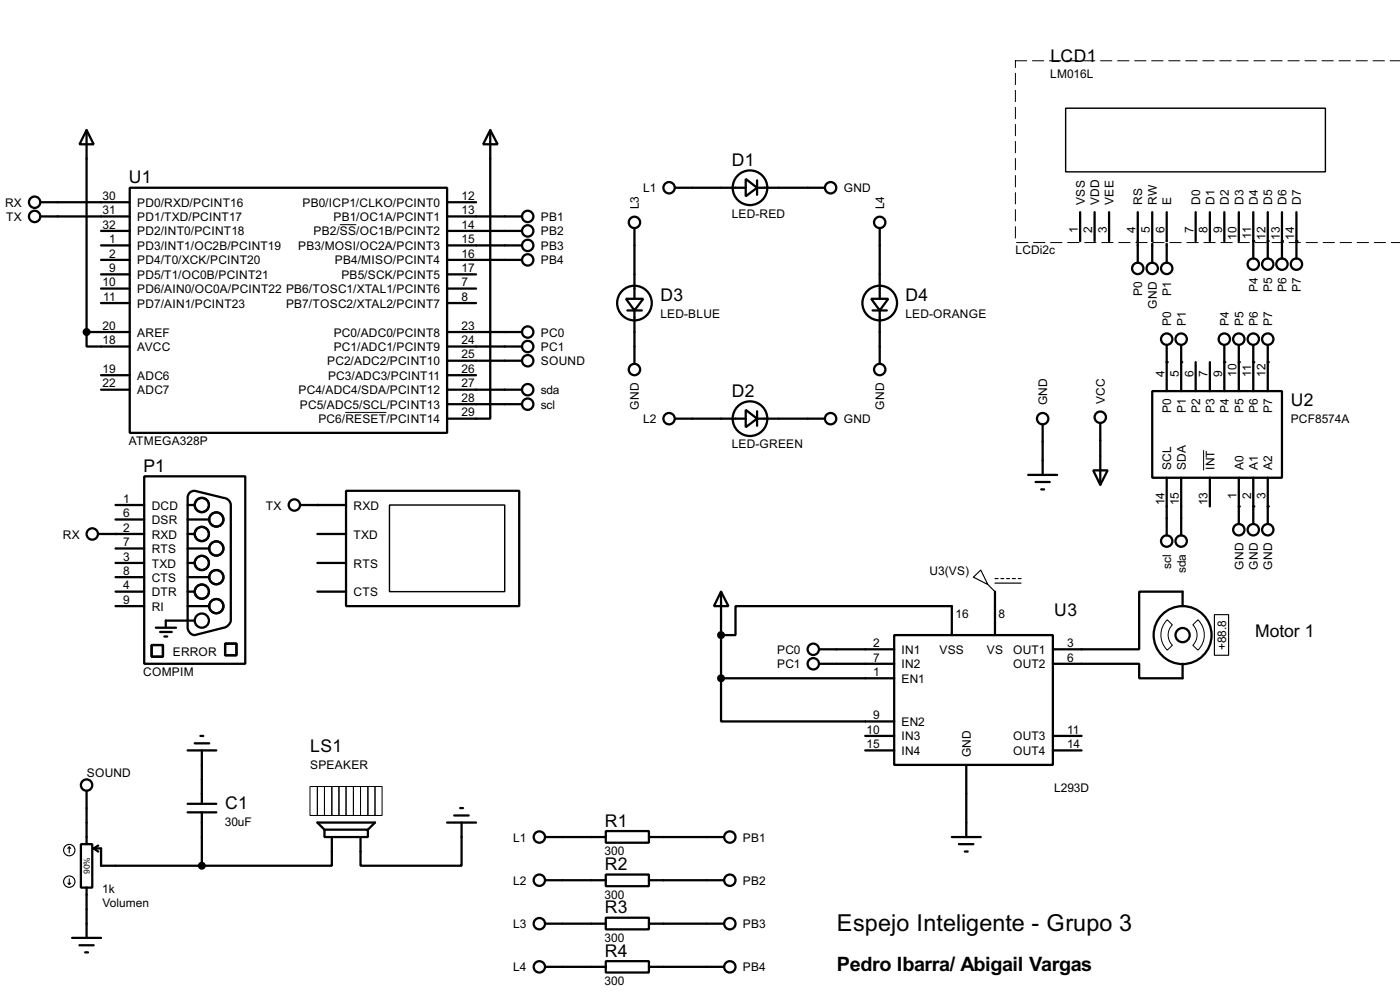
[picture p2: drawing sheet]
<svg xmlns="http://www.w3.org/2000/svg" width="247mm" height="175mm" viewBox="0 0 247 175" stroke-linecap="round" stroke-linejoin="round" font-family="sans-serif">
<g fill="none" stroke="#000" stroke-width=".4">
<path d="M7.1 35.6h15.8M7.1 38.1h15.8M15.3 22.9l1.2 2.5h-2.5zM15.3 22.9v35.6M22.9 33.1h55.9v43.1h-55.9zM78.8 35.6h5.1M78.8 38.1h13.2M86.4 22.9l1.3 2.5h-2.6zM86.4 22.9v50.8h-7.6M118.9 33.1h12.5M131.4 31.5l2 1.6-2 1.5zM133.4 33.1h11.9"/>
<path d="M133.4 31.8v2.5M190.3 37.4v5.1M192.8 37.4v5.1M195.4 37.4v5.1M200.4 37.4v8.9M203 37.4v8.9M205.5 37.4v8.9M210.6 37.4v5.1M213.1 37.4v5.1M215.7 37.4v5.1M218.2 37.4v5.1M220.8 37.4v8.1"/>
<path d="M223.3 37.4v8.1M225.8 37.4v8.1M228.4 37.4v8.1M15.3 58.5v2.5h7.6M15.3 58.5h7.6M17.8 40.7h5.1M17.8 43.2h5.1M17.8 45.8h5.1M17.8 50.8h5.1M17.8 48.3h5.1M17.8 53.4h5.1M78.8 58.5h13.2"/>
<path d="M78.8 40.7h13.2M78.8 43.2h13.2M78.8 45.8h13.2M78.8 50.8h5.1M78.8 48.3h5.1M78.8 53.4h5.1M110.3 52.6h3l-1.5 2.1zM110.5 54.7h2.6M111.8 40.2v12.4M111.8 54.7v9.4M153.5 52.6h3l-1.5 2.1zM153.7 54.7h2.5"/>
<path d="M155 40.2v12.4M155 54.7v9.4M17.8 68.6h5.1M17.8 66.1h5.1M78.8 61h13.2M78.8 71.2h13.2M78.8 68.6h13.2M78.8 63.5h13.2M78.8 66.1h5.1M118.9 73.7h12.5M131.4 72.2l2 1.5-2 1.5zM133.4 73.7h11.9"/>
<path d="M133.4 72.4v2.6M183.7 74.7v8.9M193.8 74.5v10.9M203 68.9h22.8v15.2h-22.8zM205.5 60.8v8.1M208.1 60.8v8.1M210.6 63.8v5.1M213.1 63.8v5.1M215.7 60.8v8.1M218.2 60.8v8.1M220.8 60.8v8.1M223.3 60.8v8.1"/>
<path d="M17.3 94h8.1M20.4 88.9h5M20.4 91.5h5M20.4 96.6h5M20.4 99.1h5M25.4 83.9h17.8v33h-17.8zM33.1 88.9h1.2M33.1 91.5h3.8M33.1 94h1.2M33.1 96.6h3.8M33.1 99.1h1.2M33.3 86.9l.6-.4 .4-.1 5.1 1.3a1.35 1.35 0 0 1 1.3 1.2v20.4a1.59 1.59 0 0 1-1.3 1.2l-5.1 1.3a1.36 1.36 0 0 1-1.2-1.3v-22.8z"/>
<path d="M52.9 88.9h8.1M55.9 94h5.1M55.9 99.1h5.1M61 86.4h30.5v20.3h-30.5zM181.1 83.6h5.1M182.4 84.9h2.5M183.4 86.2h.5M192.6 82.8h2.5l-1.3 2.6zM205.5 84.1v10.2M208.1 84.1v10.2M213.1 84.1v5.1M218.2 84.1v8.1"/>
<path d="M220.8 84.1v8.1M223.3 84.1v8.1M20.4 101.6h5M20.4 104.2h5M20.4 106.7h5M26.7 113.6h2v2h-2zM27.5 110.5h3.5M28.2 111.3h2.1M29 112.1h.5M33.1 101.6h3.8M33.1 104.2h1.2M33.1 106.7h3.8"/>
<path d="M34.3 109.3h-5.1v1.2M39.7 113.3h2v2.1h-2zM55.9 104.2h5.1M127 104.2l1.3 2.5h-2.5zM127 119.4v7.6h30.5M127 111.8h2.6v-5.1h38.1v5.1M127 119.4h30.5M127 104.2v15.2M144.3 116.9h13.2M144.3 114.3h13.2M157.5 111.8h28v22.9h-28zM175.3 104.2v7.6"/>
<path d="M185.5 116.9h15.2v2.5h7.6v-2.5M208.3 106.7v-2.5h-7.6v10.1h-15.2M15.3 139.2v9.4M33.1 132.1h5M34.3 130.9h2.6M35.3 129.6h.5M35.6 132.1v9.4M152.4 129.6h5.1M152.4 132.1h5.1M170.2 134.7v12.7M185.5 129.6h5M185.5 132.1h5"/>
<path d="M14.3 148.6h2v7.7h-2zM15.3 156.3v8.8M16.5 149.4h1.3v3h17.8M16.5 149.4l.8 .5M17.3 148.9l-.8 .5M33.1 141.5h5M33.1 143h5M35.6 143v9.4M57.2 146.1h7.6v1.3h-7.6zM57.2 146.1l-1.3-1.3h10.2l-1.3 1.3M58.5 147.4v5h-22.9M78.8 144.8h5.1"/>
<path d="M80 143.6h2.6M81.1 142.3h.5M81.3 144.8v7.6h-17.8v-5M96 147.4h10.7M96 155h10.7M106.7 146.3h7.6v2.1h-7.6zM106.7 154h7.6v2h-7.6zM114.3 147.4h13.2M114.3 155h13.2M167.7 147.4h5.1M168.9 148.6h2.6M170 149.9h.5"/>
<path d="M12.7 165.1h5.1M14 166.4h2.5M15 167.7h.5M96 162.6h10.7M96 170.2h10.7M106.7 161.6h7.6v2h-7.6zM106.7 169.2h7.6v2h-7.6zM114.3 162.6h13.2M114.3 170.2h13.2"/>
<circle cx="6.1" cy="38.1" r="1"/>
<circle cx="6.1" cy="35.6" r="1"/>
<circle cx="92.9" cy="38.1" r="1"/>
<circle cx="111.7" cy="39.2" r="1"/>
<circle cx="117.8" cy="33.1" r="1"/>
<circle cx="132.1" cy="33.1" r="3.1"/>
<circle cx="146.3" cy="33.1" r="1"/>
<circle cx="154.9" cy="39.2" r="1"/>
<circle cx="92.9" cy="40.7" r="1"/>
<circle cx="92.9" cy="43.2" r="1"/>
<circle cx="92.9" cy="45.8" r="1"/>
<circle cx="92.9" cy="58.5" r="1"/>
<circle cx="111.7" cy="53.4" r="3.1"/>
<circle cx="154.9" cy="53.4" r="3.1"/>
<circle cx="200.4" cy="47.3" r="1"/>
<circle cx="202.9" cy="47.3" r="1"/>
<circle cx="205.5" cy="47.3" r="1"/>
<circle cx="205.5" cy="59.7" r="1"/>
<circle cx="208" cy="59.7" r="1"/>
<circle cx="215.6" cy="59.7" r="1"/>
<circle cx="218.2" cy="59.7" r="1"/>
<circle cx="220.7" cy="46.5" r="1"/>
<circle cx="220.7" cy="59.7" r="1"/>
<circle cx="223.3" cy="46.5" r="1"/>
<circle cx="223.3" cy="59.7" r="1"/>
<circle cx="225.8" cy="46.5" r="1"/>
<circle cx="228.3" cy="46.5" r="1"/>
<circle cx="92.9" cy="61" r="1"/>
<circle cx="92.9" cy="63.5" r="1"/>
<circle cx="92.9" cy="71.2" r="1"/>
<circle cx="92.9" cy="68.6" r="1"/>
<circle cx="111.7" cy="65.1" r="1"/>
<circle cx="117.8" cy="73.7" r="1"/>
<circle cx="132.1" cy="73.7" r="3.1"/>
<circle cx="146.3" cy="73.7" r="1"/>
<circle cx="154.9" cy="65.1" r="1"/>
<circle cx="183.6" cy="73.7" r="1"/>
<circle cx="193.8" cy="73.5" r="1"/>
<circle cx="16.2" cy="94" r="1"/>
<circle cx="35.5" cy="99.1" r="1.25"/>
<circle cx="35.5" cy="88.9" r="1.25"/>
<circle cx="35.5" cy="94" r="1.25"/>
<circle cx="38.1" cy="96.6" r="1.25"/>
<circle cx="38.1" cy="91.5" r="1.25"/>
<circle cx="51.8" cy="88.9" r="1"/>
<circle cx="205.5" cy="95.3" r="1"/>
<circle cx="208" cy="95.3" r="1"/>
<circle cx="218.2" cy="93.3" r="1"/>
<circle cx="220.7" cy="93.3" r="1"/>
<circle cx="223.3" cy="93.3" r="1"/>
<circle cx="35.5" cy="104.2" r="1.25"/>
<circle cx="35.5" cy="109.3" r="1.25"/>
<circle cx="38.1" cy="101.6" r="1.25"/>
<circle cx="38.1" cy="106.7" r="1.25"/>
<circle cx="143.2" cy="116.9" r="1"/>
<circle cx="143.2" cy="114.3" r="1"/>
<circle cx="208.3" cy="111.8" r="5.1"/>
<circle cx="208.3" cy="111.8" r="1.25"/>
<circle cx="15.2" cy="138.2" r="1"/>
<circle cx="95" cy="147.4" r="1"/>
<circle cx="95" cy="155" r="1"/>
<circle cx="128.5" cy="155" r="1"/>
<circle cx="128.5" cy="147.4" r="1"/>
<circle cx="95" cy="162.6" r="1"/>
<circle cx="95" cy="170.2" r="1"/>
<circle cx="128.5" cy="162.6" r="1"/>
<circle cx="128.5" cy="170.2" r="1"/>
</g>
<g fill="#000">
<circle cx="220.8" cy="42.5" r=".2"/>
<circle cx="223.3" cy="42.5" r=".2"/>
<circle cx="225.8" cy="42.5" r=".2"/>
<circle cx="228.4" cy="42.5" r=".2"/>
<circle cx="205.5" cy="63.8" r=".2"/>
<circle cx="208.1" cy="63.8" r=".2"/>
<circle cx="215.7" cy="63.8" r=".2"/>
<circle cx="218.2" cy="63.8" r=".2"/>
<circle cx="220.8" cy="63.8" r=".2"/>
<circle cx="223.3" cy="63.8" r=".2"/>
<circle cx="20.4" cy="94" r=".2"/>
<circle cx="55.9" cy="88.9" r=".2"/>
<circle cx="218.2" cy="89.2" r=".2"/>
<circle cx="220.8" cy="89.2" r=".2"/>
<circle cx="223.3" cy="89.2" r=".2"/>
</g>
<g fill="none" stroke="#000" stroke-width=".18">
<path d="M59.9 39.6h2.9M60.8 72.6h7.3M212 79.3v3.5M205.6 109.1l.9 .9a2.53 2.53 0 0 0 0 3.6l-.9 .9a3.7 3.7 0 0 1 0-5.4zM211 109.1a3.7 3.7 0 0 1 0 5.4l-.9-.9a2.54 2.54 0 0 0 0-3.6zM54.6 138.5h1.3v5.1h-1.3zM55.9 138.5h1.3v5.1h-1.3zM57.2 138.5h1.3v5.1h-1.3zM58.5 138.5h1.2v5.1h-1.2zM59.7 138.5h1.3v5.1h-1.3zM61 138.5h1.3v5.1h-1.3zM62.3 138.5h1.2v5.1h-1.2z"/>
<path d="M63.5 138.5h1.3v5.1h-1.3zM64.8 138.5h1.3v5.1h-1.3zM66.1 138.5h1.2v5.1h-1.2z"/>
</g>
<g fill="#000" stroke="#000" stroke-width=".4">
<circle cx="15.2" cy="58.5" r=".5"/>
<circle cx="127" cy="119.4" r=".5"/>
<circle cx="127" cy="111.8" r=".5"/>
<circle cx="35.5" cy="152.4" r=".5"/>
</g>
<path d="M187.7 19.1h45.8v11.2h-45.8zM68.6 88.9h20.3v15.3h-20.3z" fill="none" stroke="#000" stroke-width=".25"/>
<g fill="none" stroke="#000" stroke-width=".2">
<path d="M171.5 101.6l1.3-1.2 1.2 2.5zM174 102.9l1.3 1.3M175.3 101.9h.5M175.3 102.7h4.6M176.3 101.9h.5M177.3 101.9h.5M178.3 101.9h.6M179.4 101.9h.5M213.9 108.2h2.5v7.2h-2.5zM12 155.5l.2 .2M12.2 149.1l-.2 .3M12.2 149.1l.3 .3"/>
<path d="M12.2 149.1v1.1M12.2 154.7v1M12.5 155.5l-.3 .2"/>
<circle cx="12.2" cy="155.2" r="1"/>
<circle cx="12.2" cy="149.7" r="1"/>
</g>
<path d="M178.9 10.7v32h67.7M178.9 10.7h.1M178.9 10.7h67.7" fill="none" stroke="#fff" stroke-width=".18"/>
<path d="M178.9 10.7h67.7M178.9 10.7h.1M246.6 42.7h-67.7v-32" fill="none" stroke="#000" stroke-width=".18" stroke-dasharray="2 1"/>
<text font-size="4.6" x="147.4" y="163.9">Espejo Inteligente - Grupo 3</text>
<text font-size="3.9" x="147.4" y="170.9">Pedro Ibarra/ Abigail Vargas</text>
<g font-size="3.5">
<text x="185" y="10.9">LCD1</text>
<text x="128.9" y="29.2">D1</text>
<text x="22.7" y="32.3">U1</text>
<text x="116.4" y="53">D3</text>
<text x="159.5" y="53">D4</text>
<text x="128.9" y="69.9">D2</text>
<text x="227.4" y="71.6">U2</text>
<text x="25.3" y="83.1">P1</text>
<text x="185.7" y="108.5">U3</text>
<text x="221.1" y="112.2">Motor 1</text>
<text x="54.7" y="132.5">LS1</text>
<text x="39.7" y="142.4">C1</text>
<text x="106.6" y="145.5">R1</text>
<text x="106.6" y="153.2">R2</text>
<text x="106.6" y="160.8">R3</text>
<text x="106.6" y="168.4">R4</text>
</g>
<g font-size="2.4">
<text x="185" y="13.8">LM016L</text>
<text x="18.1" y="35.2">30</text>
<text x="81.3" y="35.2">12</text>
<text x="113.3" y="33.9">L1</text>
<text x="148.6" y="33.9">GND</text>
<text x=".9" y="36.4">RX</text>
<text x="1.1" y="38.9">TX</text>
<text x="18.1" y="40.2">32</text>
<text x="18.1" y="37.7">31</text>
<text x="24.2" y="41.5">PD2/INT0/PCINT18</text>
<text x="24.2" y="38.9">PD1/TXD/PCINT17</text>
<text x="24.2" y="36.4">PD0/RXD/PCINT16</text>
<text x="53.3" y="36.4">PB0/ICP1/CLKO/PCINT0</text>
<text x="55.2" y="41.5">PB2/SS/OC1B/PCINT2</text>
<text x="58.7" y="38.9">PB1/OC1A/PCINT1</text>
<text x="81.3" y="37.7">13</text>
<text x="81.3" y="40.2">14</text>
<text x="95.3" y="41.5">PB2</text>
<text x="95.3" y="38.9">PB1</text>
<text x="112.5" y="36.8" transform="rotate(-90 112.5 36.8)">L3</text>
<text x="128.9" y="38.3">LED-RED</text>
<text x="155.8" y="36.8" transform="rotate(-90 155.8 36.8)">L4</text>
<text x="189.8" y="41" transform="rotate(-90 189.8 41)">1</text>
<text x="191.1" y="36.1" transform="rotate(-90 191.1 36.1)">VSS</text>
<text x="192.4" y="41" transform="rotate(-90 192.4 41)">2</text>
<text x="193.6" y="36.1" transform="rotate(-90 193.6 36.1)">VDD</text>
<text x="195" y="41.1" transform="rotate(-90 195 41.1)">3</text>
<text x="196.1" y="36.1" transform="rotate(-90 196.1 36.1)">VEE</text>
<text x="200" y="41.1" transform="rotate(-90 200 41.1)">4</text>
<text x="201.2" y="36.1" transform="rotate(-90 201.2 36.1)">RS</text>
<text x="202.5" y="41" transform="rotate(-90 202.5 41)">5</text>
<text x="203.8" y="36.1" transform="rotate(-90 203.8 36.1)">RW</text>
<text x="205.1" y="41" transform="rotate(-90 205.1 41)">6</text>
<text x="206.3" y="36.1" transform="rotate(-90 206.3 36.1)">E</text>
<text x="210.2" y="41.1" transform="rotate(-90 210.2 41.1)">7</text>
<text x="211.4" y="36.1" transform="rotate(-90 211.4 36.1)">D0</text>
<text x="212.7" y="41.1" transform="rotate(-90 212.7 41.1)">8</text>
<text x="213.9" y="36.1" transform="rotate(-90 213.9 36.1)">D1</text>
<text x="215.2" y="41" transform="rotate(-90 215.2 41)">9</text>
<text x="216.5" y="36.1" transform="rotate(-90 216.5 36.1)">D2</text>
<text x="219" y="36.1" transform="rotate(-90 219 36.1)">D3</text>
<text x="221.5" y="36.1" transform="rotate(-90 221.5 36.1)">D4</text>
<text x="224.1" y="36.1" transform="rotate(-90 224.1 36.1)">D5</text>
<text x="226.6" y="36.1" transform="rotate(-90 226.6 36.1)">D6</text>
<text x="229.2" y="36.1" transform="rotate(-90 229.2 36.1)">D7</text>
<text x="19.2" y="47.9">9</text>
<text x="19.2" y="45.4">2</text>
<text x="19.2" y="42.8">1</text>
<text x="24.2" y="46.6">PD4/T0/XCK/PCINT20</text>
<text x="24.2" y="44">PD3/INT1/OC2B/PCINT19</text>
<text x="52.5" y="44">PB3/MOSI/OC2A/PCINT3</text>
<text x="59" y="46.6">PB4/MISO/PCINT4</text>
<text x="81.3" y="42.8">15</text>
<text x="81.3" y="45.4">16</text>
<text x="81.3" y="47.9">17</text>
<text x="95.3" y="44">PB3</text>
<text x="95.3" y="46.6">PB4</text>
<text x="178.9" y="44.7">LCDi2c</text>
<text x="217.8" y="42.2" transform="rotate(-90 217.8 42.2)">10</text>
<text x="220.4" y="42" transform="rotate(-90 220.4 42)">11</text>
<text x="222.9" y="42.2" transform="rotate(-90 222.9 42.2)">12</text>
<text x="225.4" y="42.2" transform="rotate(-90 225.4 42.2)">13</text>
<text x="228" y="42.2" transform="rotate(-90 228 42.2)">14</text>
<text x="18.1" y="50.4">10</text>
<text x="18.2" y="52.9">11</text>
<text x="24.2" y="51.6">PD6/AIN0/OC0A/PCINT22 PB6/TOSC1/XTAL1/PCINT6</text>
<text x="24.2" y="49.1">PD5/T1/OC0B/PCINT21</text>
<text x="60.1" y="49.1">PB5/SCK/PCINT5</text>
<text x="81.3" y="52.9">8</text>
<text x="81.3" y="50.4">7</text>
<text x="201.2" y="52.1" transform="rotate(-90 201.2 52.1)">P0</text>
<text x="206.3" y="52.1" transform="rotate(-90 206.3 52.1)">P1</text>
<text x="221.5" y="51.4" transform="rotate(-90 221.5 51.4)">P4</text>
<text x="224.1" y="51.4" transform="rotate(-90 224.1 51.4)">P5</text>
<text x="226.6" y="51.4" transform="rotate(-90 226.6 51.4)">P6</text>
<text x="229.2" y="51.4" transform="rotate(-90 229.2 51.4)">P7</text>
<text x="18.1" y="58.1">20</text>
<text x="24.2" y="59.3">AREF</text>
<text x="24.2" y="54.2">PD7/AIN1/PCINT23</text>
<text x="50.4" y="54.2">PB7/TOSC2/XTAL2/PCINT7</text>
<text x="58.8" y="59.3">PC0/ADC0/PCINT8</text>
<text x="81.3" y="58.1">23</text>
<text x="95.3" y="59.3">PC0</text>
<text x="116.3" y="55.9">LED-BLUE</text>
<text x="159.5" y="55.9">LED-ORANGE</text>
<text x="203.8" y="54.3" transform="rotate(-90 203.8 54.3)">GND</text>
<text x="206.3" y="57.4" transform="rotate(-90 206.3 57.4)">P0</text>
<text x="208.8" y="57.4" transform="rotate(-90 208.8 57.4)">P1</text>
<text x="216.5" y="57.4" transform="rotate(-90 216.5 57.4)">P4</text>
<text x="219" y="57.4" transform="rotate(-90 219 57.4)">P5</text>
<text x="221.5" y="57.4" transform="rotate(-90 221.5 57.4)">P6</text>
<text x="224.1" y="57.4" transform="rotate(-90 224.1 57.4)">P7</text>
<text x="18.1" y="60.6">18</text>
<text x="18.1" y="65.6">19</text>
<text x="24.2" y="61.8">AVCC</text>
<text x="57.6" y="64.3">PC2/ADC2/PCINT10</text>
<text x="58.8" y="61.8">PC1/ADC1/PCINT9</text>
<text x="81.3" y="65.6">26</text>
<text x="81.3" y="63.1">25</text>
<text x="81.3" y="60.6">24</text>
<text x="95.3" y="61.8">PC1</text>
<text x="95.3" y="64.3">SOUND</text>
<text x="18.1" y="68.2">22</text>
<text x="24.2" y="66.9">ADC6</text>
<text x="24.2" y="69.4">ADC7</text>
<text x="52.6" y="69.4">PC4/ADC4/SDA/PCINT12</text>
<text x="52.8" y="72">PC5/ADC5/SCL/PCINT13</text>
<text x="57.8" y="66.9">PC3/ADC3/PCINT11</text>
<text x="81.3" y="70.8">28</text>
<text x="81.3" y="68.2">27</text>
<text x="95.2" y="72">scl</text>
<text x="95.2" y="69.4">sda</text>
<text x="184.5" y="71.4" transform="rotate(-90 184.5 71.4)">GND</text>
<text x="194.6" y="71.1" transform="rotate(-90 194.6 71.1)">VCC</text>
<text x="205.1" y="66.3" transform="rotate(-90 205.1 66.3)">4</text>
<text x="207.7" y="66.3" transform="rotate(-90 207.7 66.3)">5</text>
<text x="210.2" y="66.3" transform="rotate(-90 210.2 66.3)">6</text>
<text x="212.7" y="66.3" transform="rotate(-90 212.7 66.3)">7</text>
<text x="215.2" y="66.3" transform="rotate(-90 215.2 66.3)">9</text>
<text x="217.8" y="66.3" transform="rotate(-90 217.8 66.3)">10</text>
<text x="220.4" y="66.3" transform="rotate(-90 220.4 66.3)">11</text>
<text x="222.9" y="66.3" transform="rotate(-90 222.9 66.3)">12</text>
<text x="56.1" y="74.5">PC6/RESET/PCINT14</text>
<text x="81.3" y="73.3">29</text>
<text x="112.6" y="72.1" transform="rotate(-90 112.6 72.1)">GND</text>
<text x="113.3" y="74.5">L2</text>
<text x="148.6" y="74.5">GND</text>
<text x="155.8" y="72.1" transform="rotate(-90 155.8 72.1)">GND</text>
<text x="206.3" y="72.7" transform="rotate(-90 206.3 72.7)">P0</text>
<text x="208.8" y="72.7" transform="rotate(-90 208.8 72.7)">P1</text>
<text x="211.4" y="72.7" transform="rotate(-90 211.4 72.7)">P2</text>
<text x="213.9" y="72.7" transform="rotate(-90 213.9 72.7)">P3</text>
<text x="216.5" y="72.7" transform="rotate(-90 216.5 72.7)">P4</text>
<text x="219" y="72.7" transform="rotate(-90 219 72.7)">P5</text>
<text x="221.6" y="72.7" transform="rotate(-90 221.6 72.7)">P6</text>
<text x="224.1" y="72.7" transform="rotate(-90 224.1 72.7)">P7</text>
<text x="227.3" y="74.4">PCF8574A</text>
<text x="22.7" y="78.4">ATMEGA328P</text>
<text x="128.9" y="79">LED-GREEN</text>
<text x="206.3" y="82.8" transform="rotate(-90 206.3 82.8)">SCL</text>
<text x="208.8" y="82.8" transform="rotate(-90 208.8 82.8)">SDA</text>
<text x="213.9" y="82.8" transform="rotate(-90 213.9 82.8)">INT</text>
<text x="219" y="82.8" transform="rotate(-90 219 82.8)">A0</text>
<text x="221.5" y="82.8" transform="rotate(-90 221.5 82.8)">A1</text>
<text x="224.1" y="82.8" transform="rotate(-90 224.1 82.8)">A2</text>
<text x="21.7" y="88.5">1</text>
<text x="26.7" y="89.7">DCD</text>
<text x="46.8" y="89.7">TX</text>
<text x="62.3" y="89.7">RXD</text>
<text x="205.1" y="88.9" transform="rotate(-90 205.1 88.9)">14</text>
<text x="207.7" y="88.9" transform="rotate(-90 207.7 88.9)">15</text>
<text x="212.7" y="89" transform="rotate(-90 212.7 89)">13</text>
<text x="217.8" y="87.8" transform="rotate(-90 217.8 87.8)">1</text>
<text x="220.4" y="87.8" transform="rotate(-90 220.4 87.8)">2</text>
<text x="222.9" y="87.8" transform="rotate(-90 222.9 87.8)">3</text>
<text x="11.1" y="94.8">RX</text>
<text x="21.7" y="93.6">2</text>
<text x="21.7" y="91.1">6</text>
<text x="26.7" y="94.8">RXD</text>
<text x="26.7" y="92.3">DSR</text>
<text x="62.3" y="94.8">TXD</text>
<text x="21.7" y="98.7">3</text>
<text x="21.7" y="101.2">8</text>
<text x="21.7" y="96.2">7</text>
<text x="26.7" y="99.9">TXD</text>
<text x="26.7" y="97.4">RTS</text>
<text x="62.3" y="99.9">RTS</text>
<text x="163.7" y="101.2">U3(VS)</text>
<text x="206.3" y="100.1" transform="rotate(-90 206.3 100.1)">scl</text>
<text x="208.8" y="100.9" transform="rotate(-90 208.8 100.9)">sda</text>
<text x="219" y="100.3" transform="rotate(-90 219 100.3)">GND</text>
<text x="221.5" y="100.3" transform="rotate(-90 221.5 100.3)">GND</text>
<text x="224.1" y="100.3" transform="rotate(-90 224.1 100.3)">GND</text>
<text x="21.7" y="103.8">4</text>
<text x="21.7" y="106.3">9</text>
<text x="26.7" y="102.4">CTS</text>
<text x="26.7" y="105">DTR</text>
<text x="26.7" y="107.5">RI</text>
<text x="62.3" y="105">CTS</text>
<text x="153.8" y="113.9">2</text>
<text x="168.3" y="108.9">16</text>
<text x="175.9" y="108.9">8</text>
<text x="188" y="113.9">3</text>
<text x="25.2" y="119.1">COMPIM</text>
<text x="30.4" y="115.6">ERROR</text>
<text x="136.9" y="117.7">PC1</text>
<text x="136.9" y="115.1">PC0</text>
<text x="153.8" y="116.5">7</text>
<text x="153.8" y="119">1</text>
<text x="158.8" y="115.1">IN1</text>
<text x="158.8" y="117.7">IN2</text>
<text x="165.5" y="115.1">VSS</text>
<text x="173.8" y="115.1">VS</text>
<text x="178.4" y="115.1">OUT1</text>
<text x="178.4" y="117.7">OUT2</text>
<text x="188" y="116.5">6</text>
<text x="215.9" y="114.4" transform="rotate(-90 215.9 114.4)">+88.8</text>
<text x="158.8" y="120.2">EN1</text>
<text x="152.7" y="129.2">10</text>
<text x="152.7" y="131.7">15</text>
<text x="153.8" y="126.6">9</text>
<text x="158.8" y="130.4">IN3</text>
<text x="158.8" y="127.8">EN2</text>
<text x="178.4" y="130.4">OUT3</text>
<text x="188" y="129.2">11</text>
<text x="188" y="131.7">14</text>
<text x="15.3" y="136.7">SOUND</text>
<text x="54.6" y="135.4">SPEAKER</text>
<text x="158.8" y="132.9">IN4</text>
<text x="171" y="133.3" transform="rotate(-90 171 133.3)">GND</text>
<text x="178.4" y="132.9">OUT4</text>
<text x="185.7" y="139.4">L293D</text>
<text x="39.6" y="145.4">30uF</text>
<text x="90.4" y="148.2">L1</text>
<text x="130.8" y="148.2">PB1</text>
<text x="90.4" y="155.8">L2</text>
<text x="106.5" y="150.6">300</text>
<text x="130.8" y="155.8">PB2</text>
<text x="18" y="157.2">1k</text>
<text x="18" y="159.7">Volumen</text>
<text x="106.5" y="158.2">300</text>
<text x="90.4" y="163.4">L3</text>
<text x="106.5" y="165.8">300</text>
<text x="130.8" y="163.4">PB3</text>
<text x="90.4" y="171">L4</text>
<text x="106.5" y="173.4">300</text>
<text x="130.8" y="171">PB4</text>
</g>
<text font-size="1.7" x="15.9" y="153.9" transform="rotate(-90 15.9 153.9)">90%</text>
</svg>
